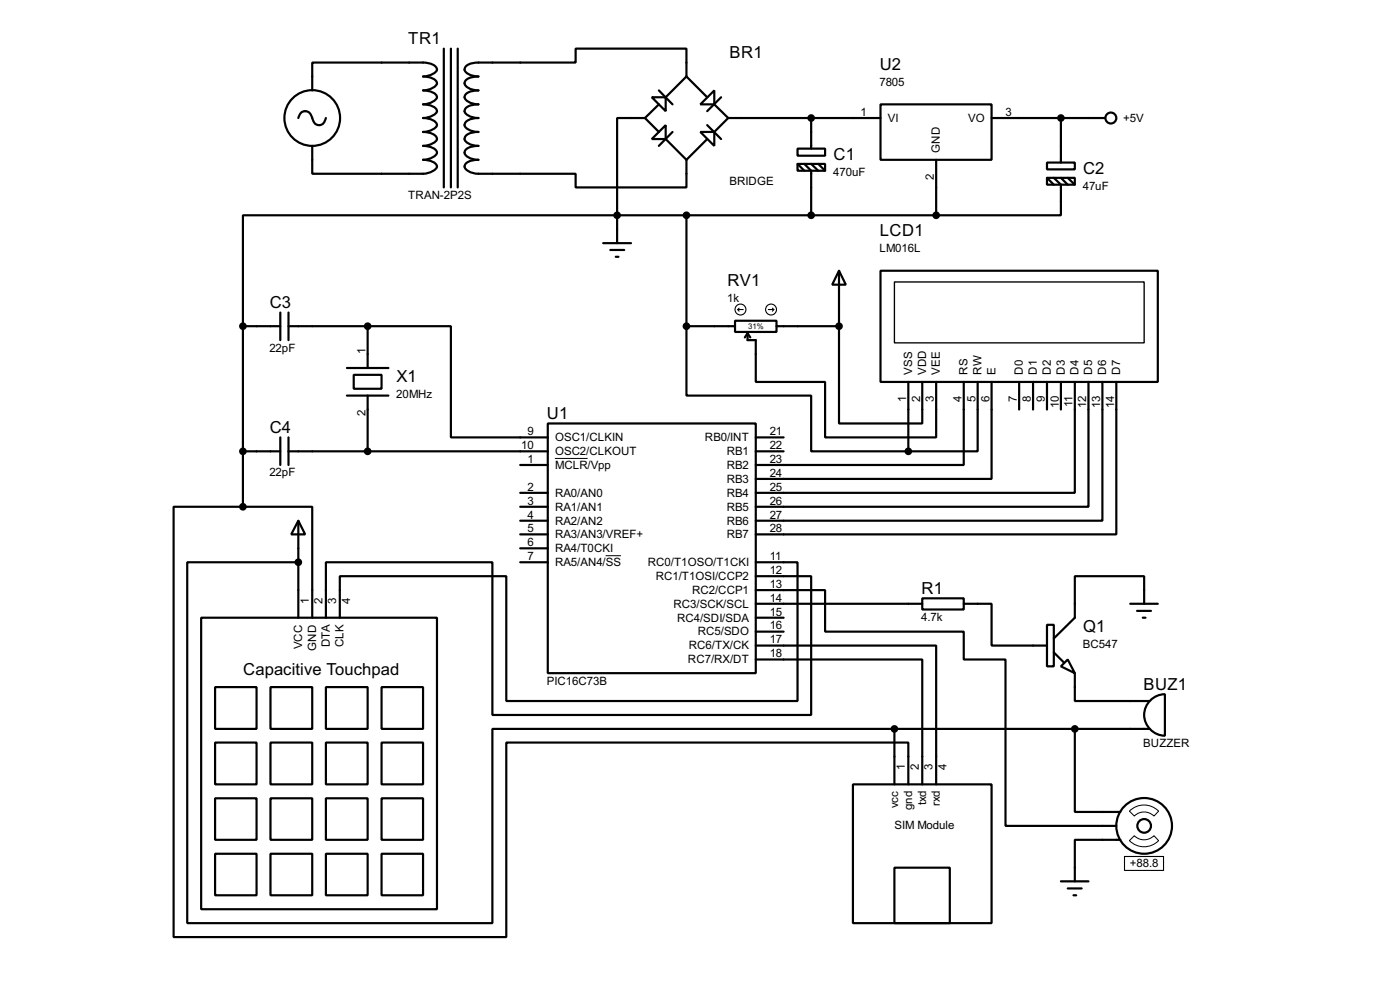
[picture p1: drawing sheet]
<svg xmlns="http://www.w3.org/2000/svg" width="256mm" height="180mm" viewBox="0 0 256 180" stroke-linecap="round" stroke-linejoin="round" font-family="sans-serif">
<g fill="none" stroke="#000" stroke-width=".4">
<path d="M57.2 16.6v-5.1h20.3a3.2 3.2 0 0 1 2.4 .9l.2 .4a2.75 2.75 0 0 1-2.6 1.2 3.3 3.3 0 0 1 2.4 .9 .9 .9 0 0 1-.7 1.2l-1.1 .4-.6 .1a3.3 3.3 0 0 1 2.4 .8 .89 .89 0 0 1-.7 1.2l-1.1 .4-.6 .1a3.3 3.3 0 0 1 2.4 .9l.2 .4a2.75 2.75 0 0 1-2.6 1.2 2.37 2.37 0 0 1 2.6 1.3 2.75 2.75 0 0 1-2.6 1.3 3.2 3.2 0 0 1 2.4 .9l.2 .4a2.75 2.75 0 0 1-2.6 1.2 3.3 3.3 0 0 1 2.4 .9 .9 .9 0 0 1-.7 1.2l-1.1 .4-.6 .1a3.3 3.3 0 0 1 2.4 .8 .89 .89 0 0 1-.7 1.2l-1.1 .4-.6 .1h-20.3v-5.1M81.3 8.9v25.4M82.6 8.9v25.4M83.9 8.9v25.4M119.4 17.8h2.6v2.6zM120.7 16.6l2.5 2.5M120.7 19.1l-2.5 2.5M125.8 14v-5.1h-20.3v2.6h-17.8a2.89 2.89 0 0 0-2.5 .9 .89 .89 0 0 0 .6 1.2l1.1 .3 .8 .1a2.96 2.96 0 0 0-2.5 .9 .92 .92 0 0 0 .6 1.2l1.1 .4 .8 .1a2.96 2.96 0 0 0-2.5 .8 .91 .91 0 0 0 .6 1.2l1.1 .4 .8 .1a2.96 2.96 0 0 0-2.5 .9 .88 .88 0 0 0 .6 1.2l1.1 .3 .8 .1a2.92 2.92 0 0 0-2.5 .9 .88 .88 0 0 0 .6 1.2l1.1 .4 .8 .1a2.89 2.89 0 0 0-2.5 .9 .89 .89 0 0 0 .6 1.2l1.1 .3 .8 .1a2.96 2.96 0 0 0-2.5 .9 .92 .92 0 0 0 .6 1.2l1.1 .4 .8 .1a2.96 2.96 0 0 0-2.5 .8 .91 .91 0 0 0 .6 1.2l1.1 .4 .8 .1h17.8v2.5h20.3v-5M125.8 14l-3.8 3.8M125.8 14l3.8 3.8M128.3 19.1l2.6-2.5v2.5zM130.9 19.1l2.5 2.5"/>
<path d="M132.1 17.8l-2.5 2.6M161.3 19.1h20.4v10.2h-20.4zM54.7 21.6a1.28 1.28 0 0 1 1.2-1.3 1.28 1.28 0 0 1 1.3 1.3 1.25 1.25 0 0 0 1.9 1.1l.6-1.1M113.1 39.4h-68.6v20.3M113.1 39.4h58.4M113.1 39.4v5.1M118.2 21.6h-5.1v17.8M118.2 21.6l2.5 2.6M119.4 25.5l2.6-2.6v2.6zM122 25.5l3.8 3.8M123.2 24.2l-2.5 2.5M125.8 39.4v20.3"/>
<path d="M128.3 24.2h2.6v2.5zM129.6 22.9l2.5 2.6M129.6 25.5l-3.8 3.8M133.4 21.6h27.9M133.4 21.6l-2.5 2.6M146.1 27.2h5.1v1.3h-5.1zM146.1 30h5.1v1.3h-5.1zM146.1 30l1.3 1.3M147.4 30l1.2 1.3v8.1M148.6 21.6v5.6M148.6 30l1.3 1.3M149.9 30l1.3 1.3"/>
<path d="M171.5 29.3v10.1M181.7 21.6h20.8M191.8 29.8h5.1v1.2h-5.1zM191.8 32.6h5.1v1.2h-5.1zM191.8 32.6l1.3 1.2M193.1 32.6l1.3 1.2v5.6h-22.9M194.4 21.6v8.2M194.4 32.6l1.2 1.2M195.6 32.6l1.3 1.2M44.5 59.7h6.9M44.5 59.7v33.1M51.4 57.2v5.1"/>
<path d="M52.9 59.7h14.5M52.9 57.2v5.1M67.4 59.7h15.2v20.4h17.8M67.4 59.7v7.7M110.5 44.5h5.1M111.8 45.8h2.6M112.8 47h.5M125.8 59.7v12.7h22.8v10.2h17.8M125.8 59.7h8.9M134.7 58.7h7.6v2.1h-7.6zM142.3 59.7h11.4M153.7 49.6l1.3 2.5h-2.5z"/>
<path d="M153.7 59.7v17.8h15.3v-7.6M153.7 49.6v10.1M161.3 49.6h50.8v20.3h-50.8zM63.6 67.4h7.6M63.6 72.4h7.6M64.8 68.6h5.1v2.6h-5.1zM67.4 72.4v10.2M100.4 77.5h38.1v45.7h-38.1zM137 61v1.3h1.5v7.6h12.7v10.2h20.3v-10.2M137 61l-.5 .8M137 61l.5 .8M166.4 69.9v12.7"/>
<path d="M176.6 69.9v15.2h-38.1M179.1 69.9v12.7h-12.7M181.7 69.9v17.8h-43.2M186.7 69.9v5.1M189.3 69.9v5.1M191.8 69.9v5.1M194.4 69.9v5.1M196.9 69.9v20.3h-58.4M199.4 69.9v22.9h-60.9M202 69.9v25.4h-63.5M204.5 69.9v27.9h-66M44.5 92.8h12.7v20.3"/>
<path d="M44.5 92.8h-12.7v78.7h61v-35.6h73.6v7.7M44.5 82.6h6.9M51.4 80.1v5M52.9 82.6h47.5M52.9 80.1v5M54.7 95.3l1.2 2.5h-2.5zM54.7 95.3v17.8M95.3 90.2h5.1M95.3 92.8h5.1M95.3 95.3h5.1M95.3 97.8h5.1M95.3 85.1h5.1"/>
<path d="M138.5 82.6h5.1M138.5 80.1h5.1M36.9 113.1h43.2v53.3h-43.2zM54.7 102.9h-20.4v66.1h55.9v-35.6h73.7M95.3 100.4h5.1M95.3 102.9h5.1M138.5 105.5h10.1v25.4h-58.4v-28h-30.5v10.2M138.5 102.9h7.6v25.4h-53.3v-22.8h-30.5v7.6M138.5 118.2h33v25.4M138.5 108h12.7v7.6h25.4v5.1h7.6v30.5h20.3M138.5 110.5h30.5M138.5 115.6h5.1"/>
<path d="M138.5 113.1h5.1M169 109.5h7.6v2.1h-7.6zM176.6 110.5h5.1v7.7h10.1M191.8 114.4h1.3v7.6h-1.3zM193.1 119.4l1.8 1.8M207.1 110.5h5M208.3 111.8h2.6M209.4 113.1h.5M209.6 110.5v-5h-12.7v7.6l-3.8 3.8M39.4 125.8h7.6v7.6h-7.6zM39.4 135.9h7.6v7.7h-7.6zM49.6 125.8h7.6v7.6h-7.6z"/>
<path d="M49.6 135.9h7.6v7.7h-7.6zM59.7 125.8h7.7v7.6h-7.7zM59.7 135.9h7.7v7.7h-7.7zM69.9 125.8h7.6v7.6h-7.6zM69.9 135.9h7.6v7.7h-7.6zM138.5 120.7h30.5v22.9M163.9 133.4v10.2M163.9 133.4h46.7M194.4 122l1.2-1.3 1.3 2.5zM196.9 123.2v5.1h13.7M196.9 133.4v15.2h8.4M210.7 128.2a3.8 3.8 0 0 1 2.7-1.1v7.6a3.8 3.8 0 0 1-3.5-2.4 3.8 3.8 0 0 1 .8-4.1z"/>
<path d="M39.4 146.1h7.6v7.6h-7.6zM39.4 156.3h7.6v7.6h-7.6zM49.6 146.1h7.6v7.6h-7.6zM49.6 156.3h7.6v7.6h-7.6zM59.7 146.1h7.7v7.6h-7.7zM59.7 156.3h7.7v7.6h-7.7zM69.9 146.1h7.6v7.6h-7.6zM69.9 156.3h7.6v7.6h-7.6zM156.3 143.6h25.4v25.4h-25.4zM163.9 158.8h10.1v10.2h-10.1zM205.3 153.7h-8.4v7.6M194.4 161.3h5"/>
<path d="M195.6 162.6h2.6M196.7 163.9h.5"/>
<circle cx="57.2" cy="21.6" r="5.1"/>
<circle cx="203.5" cy="21.6" r="1"/>
<circle cx="209.6" cy="151.2" r="5.1"/>
<circle cx="209.6" cy="151.2" r="1.25"/>
</g>
<path d="M101.7 83.9h6M111 101.7h2.8M206.9 153.9l.9-.9a2.53 2.53 0 0 0 3.6 0l.9 .9a3.7 3.7 0 0 1-5.4 0zM206.9 148.5a3.7 3.7 0 0 1 5.4 0l-.9 .9a2.54 2.54 0 0 0-3.6 0z" fill="none" stroke="#000" stroke-width=".18"/>
<g fill="#000" stroke="#000" stroke-width=".4">
<circle cx="113" cy="39.4" r=".5"/>
<circle cx="125.7" cy="39.4" r=".5"/>
<circle cx="148.6" cy="21.6" r=".5"/>
<circle cx="148.6" cy="39.4" r=".5"/>
<circle cx="171.5" cy="39.4" r=".5"/>
<circle cx="194.3" cy="21.6" r=".5"/>
<circle cx="44.5" cy="59.7" r=".5"/>
<circle cx="67.3" cy="59.7" r=".5"/>
<circle cx="125.7" cy="59.7" r=".5"/>
<circle cx="153.7" cy="59.7" r=".5"/>
<circle cx="44.5" cy="92.8" r=".5"/>
<circle cx="44.5" cy="82.6" r=".5"/>
<circle cx="67.3" cy="82.6" r=".5"/>
<circle cx="166.4" cy="82.6" r=".5"/>
<circle cx="54.6" cy="102.9" r=".5"/>
<circle cx="163.8" cy="133.4" r=".5"/>
<circle cx="196.9" cy="133.4" r=".5"/>
</g>
<path d="M163.9 51.6h45.7v11.2h-45.7z" fill="none" stroke="#000" stroke-width=".25"/>
<g fill="none" stroke="#000" stroke-width=".2">
<path d="M135.2 56.7h1M135.2 56.7l.2 .3M135.4 56.4l-.2 .3M140.8 56.7h1M141.5 56.4l.3 .3M141.8 56.7l-.3 .3M206 156.8h7.2v2.5h-7.2z"/>
<circle cx="135.6" cy="56.7" r="1"/>
<circle cx="141.2" cy="56.7" r="1"/>
</g>
<g font-size="3.4">
<text x="74.8" y="8.1">TR1</text>
<text x="133.7" y="10.6">BR1</text>
<text x="161.2" y="12.7">U2</text>
<text x="152.7" y="29.3">C1</text>
<text x="198.4" y="31.8">C2</text>
<text x="161.2" y="43.2">LCD1</text>
<text x="133.3" y="52.4">RV1</text>
<text x="49.4" y="56.4">C3</text>
<text x="72.7" y="69.9">X1</text>
<text x="100.2" y="76.7">U1</text>
<text x="49.4" y="79.3">C4</text>
<text x="168.8" y="108.7">R1</text>
<text x="198.4" y="115.6">Q1</text>
<text x="44.6" y="123.5">Capacitive Touchpad</text>
<text x="209.5" y="126.3">BUZ1</text>
</g>
<g font-size="2.4">
<text x="161.1" y="15.7">7805</text>
<text x="157.7" y="21.2">1</text>
<text x="162.6" y="22.3">VI</text>
<text x="177.3" y="22.3">VO</text>
<text x="184.2" y="21.2">3</text>
<text x="205.8" y="22.3">+5V</text>
<text x="172.2" y="27.9" transform="rotate(-90 172.2 27.9)">GND</text>
<text x="133.6" y="33.9">BRIDGE</text>
<text x="152.7" y="32.2">470uF</text>
<text x="171.1" y="33" transform="rotate(-90 171.1 33)">2</text>
<text x="198.4" y="34.7">47uF</text>
<text x="74.8" y="36.4">TRAN-2P2S</text>
<text x="161.1" y="46.2">LM016L</text>
<text x="133.2" y="55.3">1k</text>
<text x="49.4" y="64.4">22pF</text>
<text x="66.9" y="64.8" transform="rotate(-90 66.9 64.8)">1</text>
<text x="167.1" y="68.6" transform="rotate(-90 167.1 68.6)">VSS</text>
<text x="169.7" y="68.6" transform="rotate(-90 169.7 68.6)">VDD</text>
<text x="172.2" y="68.6" transform="rotate(-90 172.2 68.6)">VEE</text>
<text x="177.3" y="68.6" transform="rotate(-90 177.3 68.6)">RS</text>
<text x="179.8" y="68.6" transform="rotate(-90 179.8 68.6)">RW</text>
<text x="182.4" y="68.6" transform="rotate(-90 182.4 68.6)">E</text>
<text x="187.4" y="68.6" transform="rotate(-90 187.4 68.6)">D0</text>
<text x="190" y="68.6" transform="rotate(-90 190 68.6)">D1</text>
<text x="192.5" y="68.6" transform="rotate(-90 192.5 68.6)">D2</text>
<text x="195.1" y="68.6" transform="rotate(-90 195.1 68.6)">D3</text>
<text x="197.6" y="68.6" transform="rotate(-90 197.6 68.6)">D4</text>
<text x="200.1" y="68.6" transform="rotate(-90 200.1 68.6)">D5</text>
<text x="202.7" y="68.6" transform="rotate(-90 202.7 68.6)">D6</text>
<text x="205.2" y="68.6" transform="rotate(-90 205.2 68.6)">D7</text>
<text x="67" y="76.1" transform="rotate(-90 67 76.1)">2</text>
<text x="72.6" y="72.9">20MHz</text>
<text x="166" y="73.6" transform="rotate(-90 166 73.6)">1</text>
<text x="168.6" y="73.6" transform="rotate(-90 168.6 73.6)">2</text>
<text x="171.1" y="73.6" transform="rotate(-90 171.1 73.6)">3</text>
<text x="176.2" y="73.6" transform="rotate(-90 176.2 73.6)">4</text>
<text x="178.7" y="73.6" transform="rotate(-90 178.7 73.6)">5</text>
<text x="181.3" y="73.6" transform="rotate(-90 181.3 73.6)">6</text>
<text x="186.3" y="73.5" transform="rotate(-90 186.3 73.5)">7</text>
<text x="188.9" y="73.5" transform="rotate(-90 188.9 73.5)">8</text>
<text x="191.4" y="73.6" transform="rotate(-90 191.4 73.6)">9</text>
<text x="194" y="74.7" transform="rotate(-90 194 74.7)">10</text>
<text x="196.5" y="74.6" transform="rotate(-90 196.5 74.6)">11</text>
<text x="199" y="74.7" transform="rotate(-90 199 74.7)">12</text>
<text x="201.6" y="74.7" transform="rotate(-90 201.6 74.7)">13</text>
<text x="204.1" y="74.7" transform="rotate(-90 204.1 74.7)">14</text>
<text x="95.5" y="82.2">10</text>
<text x="96.7" y="79.7">9</text>
<text x="101.7" y="80.8">OSC1/CLKIN</text>
<text x="101.7" y="83.3">OSC2/CLKOUT</text>
<text x="129.1" y="80.8">RB0/INT</text>
<text x="133.1" y="83.3">RB1</text>
<text x="141" y="82.2">22</text>
<text x="141" y="79.7">21</text>
<text x="49.4" y="87.2">22pF</text>
<text x="96.7" y="89.8">2</text>
<text x="96.7" y="84.7">1</text>
<text x="101.7" y="85.8">MCLR/Vpp</text>
<text x="133.1" y="88.4">RB3</text>
<text x="133.1" y="85.8">RB2</text>
<text x="141" y="89.8">25</text>
<text x="141" y="87.3">24</text>
<text x="141" y="84.7">23</text>
<text x="96.7" y="92.4">3</text>
<text x="96.7" y="94.9">4</text>
<text x="101.7" y="90.9">RA0/AN0</text>
<text x="101.7" y="93.5">RA1/AN1</text>
<text x="133.1" y="93.5">RB5</text>
<text x="133.1" y="90.9">RB4</text>
<text x="141" y="94.9">27</text>
<text x="141" y="92.4">26</text>
<text x="96.7" y="100">6</text>
<text x="96.7" y="97.4">5</text>
<text x="101.7" y="96">RA2/AN2</text>
<text x="101.7" y="101.1">RA4/T0CKI</text>
<text x="101.7" y="98.5">RA3/AN3/VREF+</text>
<text x="133.1" y="98.5">RB7</text>
<text x="133.1" y="96">RB6</text>
<text x="141" y="97.4">28</text>
<text x="96.7" y="102.5">7</text>
<text x="101.7" y="103.6">RA5/AN4/SS</text>
<text x="118.7" y="103.6">RC0/T1OSO/T1CKI</text>
<text x="120.1" y="106.2">RC1/T1OSI/CCP2</text>
<text x="141" y="105.1">12</text>
<text x="141" y="107.6">13</text>
<text x="141" y="102.5">11</text>
<text x="56.6" y="110.5" transform="rotate(-90 56.6 110.5)">1</text>
<text x="59.1" y="110.5" transform="rotate(-90 59.1 110.5)">2</text>
<text x="61.6" y="110.5" transform="rotate(-90 61.6 110.5)">3</text>
<text x="64.2" y="110.5" transform="rotate(-90 64.2 110.5)">4</text>
<text x="123.4" y="111.2">RC3/SCK/SCL</text>
<text x="124" y="113.8">RC4/SDI/SDA</text>
<text x="126.8" y="108.7">RC2/CCP1</text>
<text x="141" y="110.1">14</text>
<text x="141" y="112.7">15</text>
<text x="168.8" y="113.7">4.7k</text>
<text x="55.3" y="118.8" transform="rotate(-90 55.3 118.8)">VCC</text>
<text x="57.9" y="119.1" transform="rotate(-90 57.9 119.1)">GND</text>
<text x="60.4" y="118.5" transform="rotate(-90 60.4 118.5)">DTA</text>
<text x="63" y="118.5" transform="rotate(-90 63 118.5)">CLK</text>
<text x="126.2" y="118.9">RC6/TX/CK</text>
<text x="127.8" y="116.3">RC5/SDO</text>
<text x="141" y="117.8">17</text>
<text x="141" y="115.2">16</text>
<text x="198.4" y="118.6">BC547</text>
<text x="100.2" y="125.3">PIC16C73B</text>
<text x="126" y="121.4">RC7/RX/DT</text>
<text x="141" y="120.3">18</text>
<text x="209.4" y="136.8">BUZZER</text>
<text x="165.8" y="141" transform="rotate(-90 165.8 141)">1</text>
<text x="168.3" y="141" transform="rotate(-90 168.3 141)">2</text>
<text x="170.9" y="141" transform="rotate(-90 170.9 141)">3</text>
<text x="173.4" y="141" transform="rotate(-90 173.4 141)">4</text>
<text x="164.6" y="147.8" transform="rotate(-90 164.6 147.8)">vcc</text>
<text x="167.1" y="148.3" transform="rotate(-90 167.1 148.3)">gnd</text>
<text x="169.7" y="147.4" transform="rotate(-90 169.7 147.4)">txd</text>
<text x="172.2" y="147.6" transform="rotate(-90 172.2 147.6)">rxd</text>
<text x="163.9" y="151.8">SIM Module</text>
<text x="207" y="158.7">+88.8</text>
</g>
<text font-size="1.6" x="137.1" y="60.2">31%</text>
</svg>
